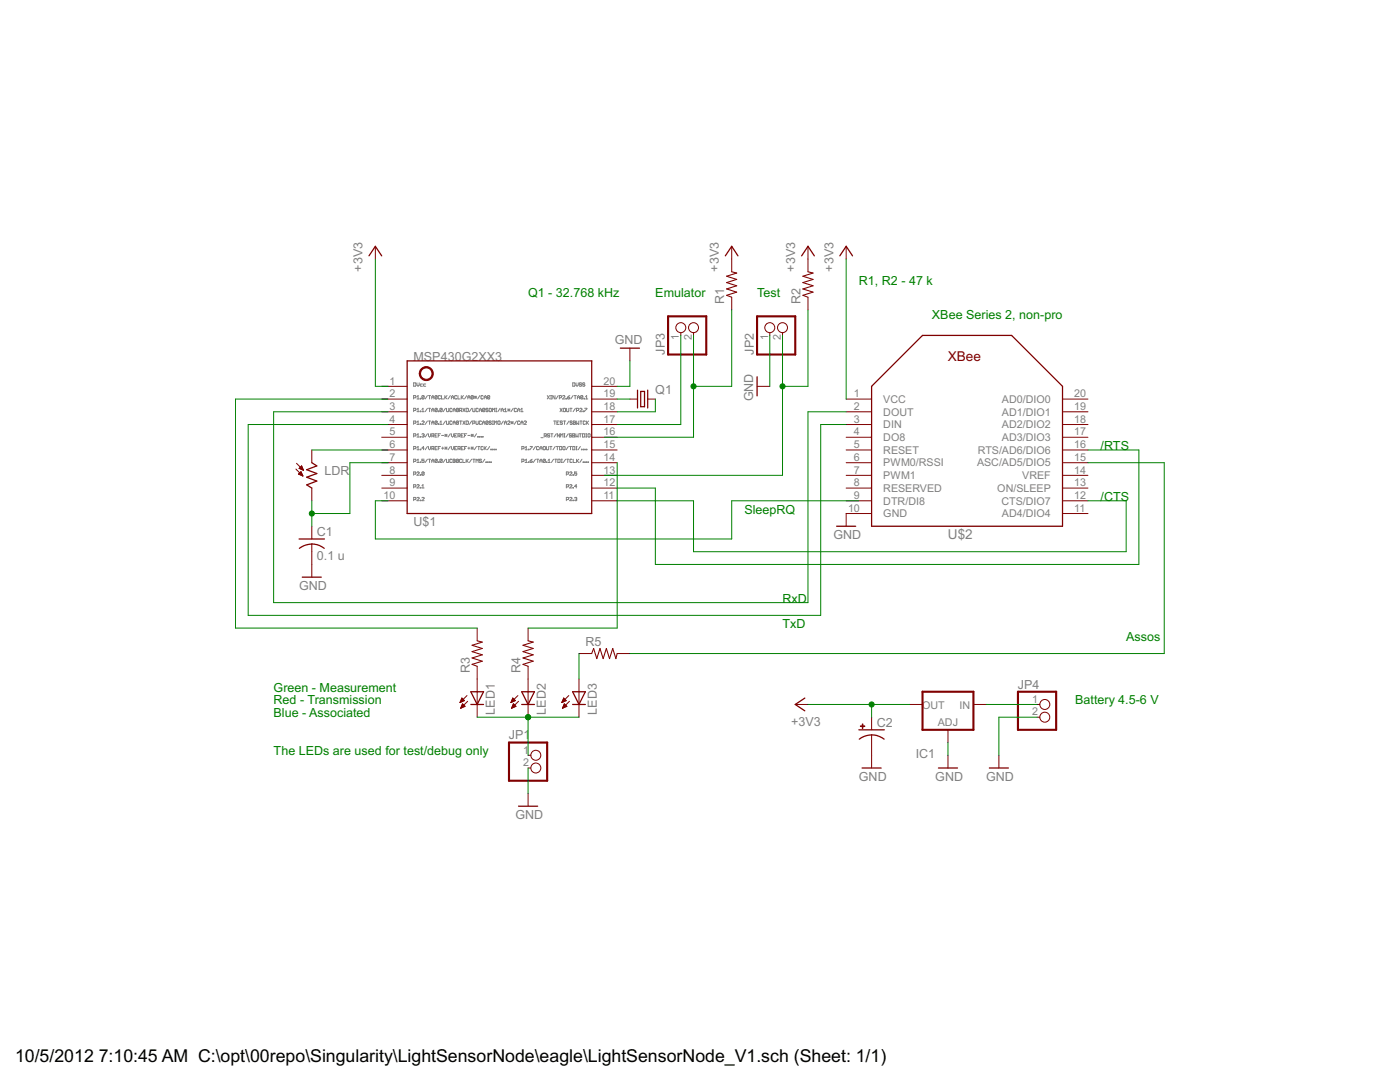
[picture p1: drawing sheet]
<svg xmlns="http://www.w3.org/2000/svg" width="279mm" height="216mm" viewBox="0 0 279 216" stroke-linecap="round" stroke-linejoin="round" font-family="sans-serif">
<g fill="none" stroke="#808080" stroke-width=".2">
<path d="M82.5 76.4l.5 .1-.1 .6h-.4zM82.5 79.4l.5-.1-.1-.4h-.4v.7M83.2 76.4v.4l.2 .3 .3-.3v-.4M83.2 79.2l.2-.3v.7M83.2 79.6h.5M83.9 79.5l.1 .1zM84.3 76.6l-.4 .1 .1 .4h.3M84.6 79.1l-.3-.2-.1 .6M84.6 79.1l-.1 .5-.3-.1M84.6 79.1l-.4 .4M85 76.6l-.5 .1 .1 .4h.4M85.3 78.9l-.4 .7"/>
<path d="M85.5 78.9h.4M85.7 78.9v.7M86.2 79.6v-.4l.2-.3 .2 .3v.4M86.2 79.3h.4M87.2 79.1l-.3-.2-.1 .6M87.2 79.1l-.1 .5-.3-.1M87.2 79.1l-.4 .4M87.9 79.1l-.1-.2-.3 .2 .1 .5 .3-.1M88.1 78.9v.7h.5M88.8 78.9v.7M88.9 79.3l.3 .3M89.2 78.9l-.4 .5"/>
<path d="M89.9 78.9l-.5 .7M90.1 79.3h.4M90.1 79.6v-.4l.2-.3 .2 .3v.4M91.2 79.1l-.1-.2-.4 .2 .1 .5 .4-.1M91.4 78.9v.7h.4M92.1 78.9v.7M92.2 79.3l.3 .3M92.5 78.9l-.4 .5M93.2 78.9l-.5 .7M93.4 79.3h.4M93.4 79.6v-.4l.2-.3 .2 .3v.4M94.5 79.1l-.4-.2-.1 .6"/>
<path d="M94.5 79.1l-.2 .5-.3-.1M94.5 79.1l-.5 .4M94.7 79.3h.4M94.7 79.1l.4 .4M94.9 79.1v.4M95.1 79.1l-.4 .4M95.8 78.9l-.5 .7M96.4 79.1l-.1-.2-.3 .2 .1 .5 .3-.1M96.6 79.3h.5M96.6 79.6v-.4l.3-.3 .2 .3v.4M97.7 79.1l-.3-.2-.1 .6M97.7 79.1l-.1 .5-.3-.1"/>
<path d="M97.7 79.1l-.4 .4M109.2 78.9l.5 .7M109.7 78.9l-.5 .7M109.9 78.9h.2M109.9 79.6h.2M110 78.9v.7M110.8 78.9v.7l-.5-.7v.7M111.4 78.9l-.4 .7M111.6 79.4l.5-.1-.1-.4h-.4v.7M112.3 79.1l.1-.2 .3 .2-.4 .5h.4M112.9 79.5l.2 .1zM113.3 79.3h.3l.1 .2-.3 .1z"/>
<path d="M113.7 78.9l-.4 .4M114.3 76.4l.4 .1-.1 .6h-.3zM114.4 78.9l-.5 .7M114.6 78.9h.4M114.8 78.9v.7M115 76.4v.4l.2 .3 .2-.3v-.4M115.2 79.3h.5M115.2 79.6v-.4l.2-.3 .3 .3v.4M116.1 76.5l-.1-.1-.4 .1 .1 .2 .4 .1-.1 .3-.4-.2M116.3 79.1l-.3-.2-.1 .6M116.3 79.1l-.1 .5-.3-.1M116.3 79.1l-.4 .4"/>
<path d="M116.5 79.5l.1 .1zM116.7 76.5l-.3-.1-.1 .2 .4 .3-.1 .2-.3-.2M116.9 79.6h.4M116.9 79.2l.2-.3v.7M82.5 81.9l.5-.1-.1-.3h-.4v.6M82.5 84.5l.5-.2-.1-.3h-.4v.7M82.5 87l.5-.1-.1-.3h-.4v.6M82.5 89.5l.5-.1-.1-.3h-.4v.6M82.5 92.1l.5-.1-.1-.4h-.4v.7M82.5 94.6l.5-.1-.1-.3h-.4v.6M82.5 97.2l.5-.2-.1-.3h-.4v.7M82.5 99.7l.5-.1-.1-.3h-.4v.6"/>
<path d="M83.2 94.3l.1-.1 .4 .1-.5 .5h.5M83.2 96.8l.1-.1 .4 .1-.5 .6h.5M83.2 99.4l.1-.1 .4 .1-.5 .5h.5M83.2 81.7l.2-.2v.6M83.2 84.2l.2-.2v.7M83.2 86.8l.2-.2v.6M83.2 89.3l.2-.2v.6M83.2 91.9l.2-.3v.7M83.2 82.1h.5M83.2 84.7h.5M83.2 87.2h.5M83.2 89.7h.5"/>
<path d="M83.2 92.3h.5M83.9 82l.1 .1zM83.9 84.6l.1 .1zM83.9 87.1l.1 .1zM83.9 89.6l.1 .1zM83.9 92.2l.1 .1zM83.9 94.7l.1 .1zM83.9 97.3l.1 .1zM83.9 99.8l.1 .1zM84.2 84.1l.1-.1 .3 .1-.4 .6h.4M84.2 86.7l.3-.1 .1 .1-.1 .2M84.2 99.4l.1-.1 .3 .1-.4 .5h.4"/>
<path d="M84.2 82.1h.4M84.2 81.7l.2-.2v.6M84.2 96.9l.2-.2v.7M84.2 97.4h.4M84.4 86.9h.1M84.5 86.9l.1 .1-.1 .2-.3-.1M84.6 89.4h-.4l.3-.3v.6M84.6 91.6h-.4v.4l.3-.1 .1 .3-.1 .1-.3-.1M84.6 94.3l-.1-.1-.3 .1v.4M84.6 94.3v.4l-.1 .1-.3-.1M84.6 94.3l-.4 .4M85.3 81.5l-.4 .6"/>
<path d="M85.3 84l-.4 .7M85.3 86.6l-.4 .6M85.3 89.1l-.4 .6M85.3 91.6l-.4 .7M85.5 81.5h.4M85.5 84h.4M85.5 86.6v.4l.2 .2 .2-.2v-.4M85.5 89.1v.4l.2 .2 .2-.2v-.4M85.5 91.6h.4M85.7 81.5v.6M85.7 84v.7M85.7 91.6v.7"/>
<path d="M86.2 82.1v-.4l.2-.2 .2 .2v.4M86.2 84.7v-.5l.2-.2 .2 .2v.5M86.2 87l.4-.1-.1-.3h-.3v.6M86.2 89.5l.4-.1-.1-.3h-.3v.6M86.2 92.3v-.4l.2-.3 .2 .3v.4M86.2 81.8h.4M86.2 84.3h.4M86.2 92h.4M86.4 87l.2 .2M86.4 89.5l.2 .2M86.8 86.9h.2M86.8 89.4h.2"/>
<path d="M87.2 81.6l-.3-.1-.1 .5M87.2 84.1l-.1-.1-.3 .1v.5M87.2 86.6h-.4v.6h.4M87.2 89.1h-.4v.6h.4M87.2 91.7l-.1-.1-.3 .1v.5M87.2 81.6l-.1 .5-.3-.1M87.2 84.1l-.1 .6-.3-.1M87.2 91.7v.5l-.1 .1-.3-.1M87.2 81.6l-.4 .4M87.2 84.1l-.4 .5M87.2 91.7l-.4 .5M87.5 82l.1 .1z"/>
<path d="M87.5 84.6l.1 .1zM87.5 92.2l.1 .1zM87.5 86.9h.2M87.5 89.4h.2M87.8 84.7h.4M87.8 84.2l.2-.2v.7M87.9 86.6h-.4v.6M87.9 89.1h-.4v.6M88.1 86.9h.5M88.1 89.4h.5M88.2 81.6l-.3-.1-.1 .5M88.2 81.6l-.1 .5-.3-.1"/>
<path d="M88.2 91.7l-.1-.1-.3 .1v.5M88.2 91.7v.5l-.1 .1-.3-.1M88.2 81.6l-.4 .4M88.2 91.7l-.4 .5M88.3 89.2v.4M88.8 86.9h.4M88.8 86.7l.4 .4M88.8 89.4h.4M88.8 89.2l.4 .4M88.9 81.5l-.4 .6M88.9 84l-.4 .7M88.9 91.6l-.4 .7"/>
<path d="M89 86.7v.4M89 89.2v.4M89.1 84l.1 .7 .4-.1v-.6M89.1 81.5l.1 .6 .4-.1v-.5M89.1 91.6l.1 .7 .4-.1v-.6M89.2 86.7l-.4 .4M89.2 89.2l-.4 .4M89.9 86.6l-.5 .6M89.9 89.1l-.5 .6M90.1 86.6v.4l.2 .2 .2-.2v-.4M90.1 89.1v.4l.2 .2 .2-.2v-.4M90.2 81.6l-.1-.1-.3 .1 .1 .5 .3-.1"/>
<path d="M90.2 84.1l-.1-.1-.3 .1 .1 .6 .3-.1M90.2 91.7l-.1-.1-.3 .1v.5l.1 .1 .3-.1M90.4 81.8h.4M90.4 82.1v-.4l.2-.2 .2 .2v.4M90.4 84.7v-.5l.2-.2 .2 .2v.5M90.4 91.6l.4 .1-.1 .6h-.3zM90.4 84.3h.4M90.4 92h.3M90.7 86.9h.3M90.7 89.4h.3M91.2 86.6h-.5v.6h.5M91.2 89.1h-.5v.6h.5"/>
<path d="M91.4 87h.3l.1-.3-.4-.1v.6M91.4 89.5h.3l.1-.3-.4-.1v.6M91.5 84.1l-.1 .6-.3-.1M91.5 81.6l-.3-.1-.1 .5M91.5 81.6l-.1 .5-.3-.1M91.5 84.1l-.1-.1-.3 .1v.5M91.5 91.7l-.1-.1-.3 .1v.5M91.5 91.7v.5l-.1 .1-.3-.1M91.5 81.6l-.4 .4M91.5 84.1l-.4 .5M91.5 91.7l-.4 .5M91.6 87l.2 .2"/>
<path d="M91.6 89.5l.2 .2M91.7 81.9l.5-.1-.1-.3h-.4v.6M91.7 84h.5M91.9 81.9l.3 .2M91.9 84v.7M92.1 86.9h.2M92.1 89.4h.2M92.2 91.7l-.1-.1-.4 .1v.5l.1 .1 .4-.1M92.4 81.5l.4 .6M92.4 84l.4 .7M92.4 91.6v.7h.4M92.5 86.6h-.4v.6h.4"/>
<path d="M92.5 89.1h-.4v.6h.4M92.7 86.9h.2M92.7 89.4h.2M92.8 81.5l-.4 .6M92.8 84l-.4 .7M93 81.5l.5 .1-.1 .5h-.4zM93 84l.5 .1-.1 .6h-.4zM93 91.6v.7M93.2 86.6h-.5v.6M93.2 89.1h-.5v.6M93.2 92l.3 .3M93.4 86.9h.4"/>
<path d="M93.4 89.4h.4M93.5 91.6l-.5 .5M93.6 89.2v.4M94 86.7l.5 .4M94 86.9h.5M94 89.4h.5M94 89.2l.5 .4M94.1 81.5l-.4 .6M94.1 84l-.4 .7M94.1 91.6l-.4 .7M94.2 86.7v.4M94.2 89.2v.4"/>
<path d="M94.3 81.5l.1 .6 .4-.1v-.5M94.3 84.5h.4l.1-.4-.5-.1v.7M94.3 91.6h.5M94.5 86.7l-.5 .4M94.5 89.2l-.5 .4M94.6 91.6v.7M95 84l.1 .7 .3-.1v-.6M95 92.3v-.7l.2 .3 .2-.3v.7M95.1 86.6l-.4 .6M95.1 89.1l-.4 .6M95.3 87.1l.1 .1zM95.3 89.1h.5"/>
<path d="M95.4 81.6l-.1-.1-.3 .1 .1 .5 .3-.1M95.5 89.1v.6M95.7 81.8h.4M95.7 82.1v-.4l.2-.2 .2 .2v.4M95.7 87.1l.1 .1zM96 87.1l.1 .1zM96.1 84.1l-.1-.1-.3 .1 .1 .6 .3-.1M96.1 91.7l-.1-.1-.3 .1 .4 .5-.1 .1-.3-.1M96.3 84.7v-.5l.2-.2 .3 .2v.5M96.3 87.1l.1 .1zM96.3 84.3h.5M96.4 89.2l-.1-.1-.3 .1v.4l.1 .1 .3-.1"/>
<path d="M96.6 89.1v.6M96.8 81.6l-.4-.1-.1 .5M96.8 81.6l-.2 .5-.3-.1M96.8 81.6l-.5 .4M96.8 89.4l.3 .3M96.8 91.6l-.5 .7M97 92.2l.1 .1zM97.1 89.1l-.5 .4M97.3 92.2l.1 .1zM97.4 81.6l-.1-.1-.3 .1 .1 .2 .3 .1-.1 .2-.3-.1M97.4 84.1l-.1-.1-.3 .1v.5M97.4 84.1l-.1 .6-.3-.1"/>
<path d="M97.4 84.1l-.4 .5M97.6 92.2l.1 .1zM97.7 81.5l.4 .1-.2 .5-.3-.1zM97.7 89.1l-.4 .6M97.9 89.6l.2 .1zM97.9 92.2l.2 .1zM98.1 84.1l-.2-.1-.3 .1 .1 .2 .4 .2-.2 .2-.3-.1M98.3 82.1v-.6l.2 .2 .2-.2v.6M98.3 89.6l.1 .1zM98.3 84h.2M98.3 84.7h.2M98.4 84v.7"/>
<path d="M98.6 89.6l.1 .1zM98.7 84.7v-.7l.2 .2 .2-.2v.7M98.9 81.5h.2M98.9 82.1h.2M98.9 89.6l.1 .1zM99 81.5v.6M99.4 84.1l.1-.1 .3 .1-.1 .6-.3-.1zM99.8 81.5l-.4 .6M100 81.8h.5M100 82.1v-.4l.2-.2 .3 .2v.4M100.5 84l-.5 .7M100.7 82.1h.4"/>
<path d="M100.7 81.7l.2-.2v.6M100.7 84.3h.4M100.7 84.7v-.5l.2-.2 .2 .2v.5M101.3 81.8h.5M101.3 81.6l.5 .4M101.3 84.1l.1-.1 .4 .1-.5 .6h.5M101.6 81.6v.4M101.8 81.6l-.5 .4M102 84.1l.4 .5M102 84.3h.4M102.2 84.1v.5M102.4 81.5l-.4 .6"/>
<path d="M102.4 84.1l-.4 .5M103.1 81.6l-.1-.1-.4 .1 .1 .5 .4-.1M103.1 84l-.5 .7M103.3 81.8h.4M103.3 82.1v-.4l.2-.2 .2 .2v.4M103.7 84.1l-.1-.1-.3 .1 .1 .6 .3-.1M103.9 82.1h.5M103.9 81.7l.3-.2v.6M103.9 84.3h.5M103.9 84.7v-.5l.3-.2 .2 .2v.5M104.1 89.5l.5-.1-.1-.3h-.4v.6M104.1 92.1l.5-.1-.1-.4h-.4v.7"/>
<path d="M104.6 84.1l.1-.1 .4 .1-.5 .6h.5M104.8 89.7h.4M104.8 92.3h.4M104.8 91.9l.2-.3v.7M104.8 89.3l.2-.2v.6M105.5 89.6l.1 .1zM105.5 92.2l.1 .1zM105.8 89.1h.4l-.4 .6M105.8 92h.3l.1 .2-.3 .1zM106.2 91.6l-.4 .4M106.9 91.6l-.5 .7M106.9 89.1l-.5 .6"/>
<path d="M107.1 91.6h.4M107.3 91.6v.7M107.5 89.2l-.1-.1-.3 .1v.4l.1 .1 .3-.1M107.7 89.4h.5M107.7 92h.5M107.7 89.7v-.4l.3-.2 .2 .2v.4M107.7 92.3v-.4l.3-.3 .2 .3v.4M107.9 87.3h.5M108.4 89.2l.1-.1 .3 .1-.1 .5-.3-.1zM108.6 87h.3l.2-.3-.5-.1v.6M108.8 91.7l-.1-.1-.3 .1v.5M108.8 91.7v.5l-.1 .1-.3-.1"/>
<path d="M108.8 91.7l-.4 .5M108.8 87l.3 .2M109.1 89.1l.1 .6 .3-.1v-.5M109.1 92.2l.1 .1zM109.4 92.3h.4M109.4 91.9l.2-.3v.7M109.7 86.7l-.1-.1-.3 .1 .1 .2 .3 .1-.1 .2-.3-.1M109.7 89.1h.5M109.9 86.6h.5M109.9 89.1v.6M110.1 86.6v.6M110.5 91.6l-.5 .7"/>
<path d="M110.5 84h.4M110.7 91.6h.4M110.7 84v.7M110.8 89.1l-.4 .6M110.9 91.6v.7M111 89.1h.5M111 86.6l-.4 .6M111.1 84.3h.3M111.2 89.1v.6M111.3 91.6l.5 .1-.1 .6h-.4zM111.6 84h-.5v.7h.5M111.7 89.1l.4 .1-.1 .5h-.3z"/>
<path d="M111.7 86.6v.6l-.5-.6v.6M111.8 81.5l.4 .6M111.9 87.2v-.6l.2 .2 .2-.2v.6M112 91.6h.2M112 92.3h.2M112.1 91.6v.7M112.2 81.5l-.4 .6M112.2 84.1l-.1-.1-.3 .1 .1 .2 .3 .2-.1 .2-.3-.1M112.4 89.1l.4 .1v.4l-.2 .1-.3-.1zM112.5 84h.4M112.5 81.5l.4 .1-.1 .5-.4-.1zM112.5 86.6h.3"/>
<path d="M112.5 87.2h.3M112.6 86.6v.6M112.7 84v.7M112.9 91.6l-.5 .7M113 99.7l.5-.1-.1-.3h-.4v.6M113 94.6l.5-.1-.1-.3h-.4v.6M113 97.2l.5-.2-.1-.3h-.4v.7M113.1 81.5l.1 .6 .3-.1v-.5M113.1 91.6h.4M113.3 91.6v.7M113.4 86.6l-.4 .6M113.4 89.1l-.4 .6"/>
<path d="M113.6 84l-.5 .7M113.6 89.1h.5M113.7 99.4l.1-.1 .3 .1-.4 .5h.4M113.7 94.3l.1-.1 .3 .1-.4 .5h.4M113.7 96.8l.1-.1 .3 .1-.4 .6h.4M113.7 81.5h.5M113.9 89.1v.6M113.9 81.5v.6M114.1 86.7l-.4-.1-.1 .2 .4 .1 .1 .2-.1 .1-.4-.1M114.2 91.7l-.1-.1-.4 .1v.5l.2 .1 .3-.1M114.2 84.1l-.3-.1-.1 .2 .4 .4-.1 .1-.3-.1M114.3 86.6l.4 .1-.1 .5h-.3z"/>
<path d="M114.3 86.9h.3M114.3 89.1l.4 .1-.1 .5h-.3zM114.3 94.7l.1 .1zM114.3 97.3l.1 .1zM114.3 99.8l.1 .1zM114.4 91.6v.7h.5M114.4 84l.5 .1-.2 .6h-.3zM114.4 84.3h.3M114.7 99.4l.3-.1 .1 .1-.1 .2M114.8 81.5l-.4 .6M114.9 99.6h.1M114.9 86.6v.6l.2-.2 .3 .2v-.6"/>
<path d="M115 89.1h.2M115 89.7h.2M115 99.6l.1 .1-.1 .2-.3-.1M115 81.9h.4l.1-.3-.5-.1v.6M115.1 89.1v.6M115.1 91.6v.7M115.1 84v.7l.2-.2 .2 .2v-.7M115.1 94.2h-.4v.3l.2-.1 .2 .1-.1 .3-.3-.1M115.1 97h-.4l.3-.3v.7M115.2 92l.3 .3M115.5 91.6l-.4 .5M115.6 86.6h.4"/>
<path d="M115.7 81.6l.1-.1 .3 .1-.4 .5h.4M115.7 84h.5M115.8 86.6v.6M115.8 89.1l-.4 .6M116 84v.7M116 89.6l.1 .1zM116.1 91.6l-.4 .7M116.2 86.6l.5 .1-.1 .5h-.4zM116.4 82l.1 .1zM116.4 89.6l.1 .1zM116.4 92.2l.1 .1zM116.7 81.5h.4l-.4 .6"/>
<path d="M116.7 89.6l.1 .1zM116.7 92.2l.1 .1zM116.8 84.1l-.1-.1-.3 .1 .1 .6 .3-.1M116.9 86.6h.2M116.9 87.2h.2M117 86.6v.6M117 89.6l.1 .1zM117 92.2l.1 .1zM117 84v.7M117.2 84.3l.3 .4M117.3 92.2l.2 .1zM117.5 86.6l.3 .1-.1 .5-.4-.1z"/>
<path d="M117.5 84l-.5 .5"/>
</g>
<g fill="none" stroke="#800000" stroke-width=".25">
<path d="M73.6 51.1l1.3-2 1.3 2M144.8 51.1l1.2-2 1.3 2M160 51.1l1.2-2 1.3 2M167.6 51.1l1.3-2 1.2 2M81.3 72h36.8v30.5h-36.8zM123.8 69.5h3.8M127.2 77.9v3.5M127.9 78.1h.7v3.1h-.7zM129.3 77.9v3.5M151.1 75.2v3.8M184.1 66.9h17.8l10.1 10.2v27.9h-38.1v-27.9zM62.2 92.3l1 .7-2 .7 2 .8-2 .7 2 .8-2 .8 1 .6"/>
<path d="M59.7 107.5h5M59.8 109.4a4 4 0 0 1 4.9 0M60.3 115.2h3.8M167 105h3.8M94 138h2.5l-1.3 2.6zM104.1 138h2.6l-1.3 2.6zM114.3 138h2.5l-1.3 2.6zM160.6 139.3l-1.9 1.3 1.9 1.2M94 140.6h2.5M104.1 140.6h2.6M114.3 140.6h2.5M171.4 145.6h5.1"/>
<path d="M171.5 147.5a4 4 0 0 1 4.9 0M172 153.2h3.9M187.3 153.2h3.8M197.4 153.2h3.9M103.5 160.9h3.8"/>
</g>
<path d="M84.1 73.6a1.4 1.4 0 0 1 2.2 .2 1.4 1.4 0 0 1-.9 2.1 1.4 1.4 0 0 1-1.7-1.4h.2a1.15 1.15 0 0 1 1.6-1 1.15 1.15 0 0 1 .3 1.9 1.15 1.15 0 0 1-1.8-.6l-.1-.3h-.2z" fill-rule="evenodd" fill="#800000" stroke="#800000" stroke-width=".2"/>
<g fill="none" stroke="#800000" stroke-width=".2">
<path d="M74.9 49.1v2.6M146 49.1v5.1M146 59.3v2.5M161.2 49.1v5.1M161.2 59.3v2.5M168.9 49.1v2.6M76.2 77.1h5.1M76.2 79.6h5.1M118.1 77.1h5.1M118.1 79.6h5.1M125.7 79.6h1.5M125.7 69.5v2.5"/>
<path d="M129.3 79.6h1.5M135.9 66.4v.5M138.4 66.4v.5M151.1 77.1h2.5M153.6 66.4v.5M156.2 66.4v.5M168.9 79.6h5M212 79.6h5.1M59.1 93.6l1.4 1.4M59.2 92.5l1.4 1.4M59.6 94.6l.9 .4M59.6 94.6l.5-.5 .4 .9"/>
<path d="M59.6 94.6h.7M59.7 93.5l.5-.5 .4 .9zM59.7 94.4h.5M59.7 93.5h.7M59.8 94.7h.5M59.8 93.4h.6M59.8 94.3h.4M59.9 93.2h.4M59.9 94.2h.2M60 93.6h.5M60 94.8h.4M60 93.1h.3"/>
<path d="M60.1 93h.1M60.3 93.7h.2M60.3 94.9h.1M62.2 89.8v2.5M62.2 97.4v2.5M76.2 82.2h5.1M76.2 84.7h5.1M76.2 87.2h5.1M76.2 89.8h5.1M76.2 92.3h5.1M76.2 94.8h5.1M76.2 97.4h5.1"/>
<path d="M76.2 99.9h5.1M118.1 82.2h5.1M118.1 84.7h5.1M118.1 87.2h5.1M118.1 89.8h5.1M118.1 92.3h5.1M118.1 94.8h5.1M118.1 97.4h5.1M118.1 99.9h5.1M168.9 82.2h5M168.9 84.7h5M168.9 87.2h5"/>
<path d="M168.9 89.8h5M168.9 92.3h5M168.9 94.8h5M168.9 97.4h5M168.9 99.9h5M212 82.2h5.1M212 84.7h5.1M212 87.2h5.1M212 89.8h5.1M212 92.3h5.1M212 94.8h5.1M212 97.4h5.1"/>
<path d="M212 99.9h5.1M62.2 105v2.5M62.2 108.6v6.6M173.9 102.5h-5v2.5M212 102.5h5.1M91.9 139.9h.5M92 139.8h.7M92 139.7h.6M92.1 139.6h.3M92.1 139.4h.2M92.2 139.3l-.4 .9M92.2 139.3l.5 .5"/>
<path d="M92.2 139.3h.1M92.7 139.8l-.9 .4M93.2 138.8l-1.4 1.4M93.3 139.9l-1.4 1.4M95.2 125.3v2.6M95.2 132.9v10.2M102.1 139.9h.5M102.1 139.8h.7M102.2 139.7h.5M102.2 139.6h.4M102.3 139.4h.2M102.3 139.3h.1"/>
<path d="M102.3 139.3l-.3 .9M102.3 139.3l.5 .5M102.8 139.8l-.8 .4M103.4 138.8l-1.4 1.4M103.5 139.9l-1.4 1.4M105.4 125.3v2.6M105.4 132.9v10.2M112.2 139.9h.6M112.3 139.8h.7M112.3 139.7h.6M112.4 139.6h.4M112.4 139.4h.2"/>
<path d="M112.5 139.3h.1M112.5 139.3l-.4 .9M112.5 139.3l.5 .5M113 139.8l-.9 .4M113.5 138.8l-1.4 1.4M113.6 139.9l-1.4 1.4M115.5 130.4h2.6M115.5 135.5v7.6M123.2 130.4h2.5M91.8 140.1h.1M91.9 140h.3M92 141.2h.1"/>
<path d="M92 141.1h.4M92.1 141h.6M92.1 140.9h.7M92.2 140.8h.4M92.2 140.6h.3M92.3 140.5h.1M92.3 140.4l.5 .5-.9 .4zM102 140.1h.1M102 140h.3M102.1 141.2h.2M102.2 141.1h.4M102.2 141h.6"/>
<path d="M102.3 140.9h.6M102.3 140.8h.5M102.4 140.6h.3M102.4 140.5h.2M102.5 140.4l.5 .5-.9 .4zM105.4 158.3v2.6M105.4 150.7h.5M105.4 153.2h.5M112.1 140.1h.1M112.2 140h.3M112.3 141.2h.1M112.3 141.1h.4"/>
<path d="M112.4 141h.6M112.4 140.9h.7M112.5 140.8h.4M112.5 140.6h.3M112.6 140.5h.1M112.6 140.4l.5 .5-.9 .4zM158.7 140.6h2.5M173.9 143.1v2.5M173.9 146.6v6.6M181.6 140.6h2.5M189.2 145.6v2.6M189.2 150.7v2.5"/>
<path d="M194.3 140.6h2.5M199.3 150.7v2.5M207 140.6h.5M207 143.1h.5"/>
<circle cx="135.9" cy="65.4" r=".99"/>
<circle cx="138.4" cy="65.4" r=".99"/>
<circle cx="153.6" cy="65.4" r=".99"/>
<circle cx="156.2" cy="65.4" r=".99"/>
<circle cx="106.9" cy="153.2" r=".99"/>
<circle cx="106.9" cy="150.7" r=".99"/>
<circle cx="208.5" cy="140.6" r=".99"/>
<circle cx="208.5" cy="143.1" r=".99"/>
</g>
<path d="M146 54.2l1 .3-2 .6 2 .7-2 .6 2 .6-2 .7 2 .6-2 .6 1 .4M161.2 54.2l1.1 .3-2.1 .6 2.1 .7-2.1 .6 2.1 .6-2.1 .7 2.1 .6-2.1 .6 1 .4M95.2 127.9l1 .2-2 .7 2 .6-2 .6 2 .7-2 .6 2 .6-2 .7 1 .3M105.4 127.9l1 .2-2 .7 2 .6-2 .6 2 .7-2 .6 2 .6-2 .7 1 .3M118.1 130.4l.4-1 .6 2 .6-2 .7 2 .6-2 .6 2 .7-2 .6 2 .3-1" fill="none" stroke="#800000" stroke-width=".21"/>
<path d="M133.3 63.1h7.6v7.6h-7.6zM151.1 63.1h7.6v7.6h-7.6zM184.1 138h10.2v7.6h-10.2zM203.2 138h7.6v7.6h-7.6zM101.6 148.2h7.6v7.6h-7.6z" fill="none" stroke="#800000" stroke-width=".42"/>
<g fill="#800000" stroke="#800000" stroke-width=".2">
<path d="M171.7 144.8h.9v.2h-.9z"/>
<path d="M172.1 144.5h.1v.9h-.1z"/>
</g>
<g fill="none" stroke="#008000" stroke-width=".2">
<path d="M74.9 51.7v25.4h2.5M168.9 51.7v27.9M77.4 79.6h-30.4v45.7h48.2M123.2 79.6h2.5M125.7 72v5.1h-2.5M130.8 79.6v2.6h-7.6M135.9 66.9v17.8h-12.7M138.4 66.9v20.3h-17.8M146 61.8v15.3h-7.6M153.6 66.9v10.2M156.2 66.9v27.9h-35.6M161.2 61.8v15.3h-5"/>
<path d="M62.2 89.8h15.2M62.2 99.9v5.1M77.4 84.7h-27.9v38.1h114.3v-38.1h5.1M77.4 92.3h-7.6v10.2h-7.6M77.4 82.2h-22.8v38h106.6v-38h7.7M77.4 99.9h-2.5v7.6h71.1v-7.6h25.4M123.2 99.9h15.2v10.2h86.3v-10.2h-7.6M123.2 92.3v33h-17.8M217.1 89.8h10.2v22.8h-96.5v-15.2h-7.6M217.1 92.3h15.2v38.1h-106.6M115.5 130.4v5.1M95.2 143.1h20.3"/>
<path d="M105.4 143.1v7.6M105.4 153.2v5.1M161.2 140.6h20.4M173.9 140.6v2.5M189.2 148.2v2.5M196.8 140.6h10.2M207 143.1h-7.7v7.6"/>
</g>
<g fill="#008000" stroke="#008000" stroke-width=".2">
<circle cx="105.4" cy="143.1" r=".51"/>
<circle cx="62.2" cy="102.5" r=".51"/>
<circle cx="156.2" cy="77.1" r=".51"/>
<circle cx="138.4" cy="77.1" r=".51"/>
<circle cx="173.9" cy="140.6" r=".51"/>
</g>
<g font-size="4">
<text x="3" y="211.9">10/5/2012</text>
<text x="19.7" y="211.9">7:10:45 AM C:\opt\00repo\Singularity\LightSensorNode\eagle\LightSensorNode_V1.sch (Sheet: 1/1)</text>
</g>
<text font-size="3" fill="#800000" x="189.2" y="72">XBee</text>
<text font-size="3" fill="#808080" x="189.2" y="107.6">U$2</text>
<g font-size="2.8" fill="#808080">
<text x="72.4" y="54.2" transform="rotate(-90 72.4 54.2)">+3V3</text>
<text x="143.5" y="54.2" transform="rotate(-90 143.5 54.2)">+3V3</text>
<text x="158.7" y="54.2" transform="rotate(-90 158.7 54.2)">+3V3</text>
<text x="166.3" y="54.2" transform="rotate(-90 166.3 54.2)">+3V3</text>
<text x="144.5" y="60.6" transform="rotate(-90 144.5 60.6)">R1</text>
<text x="159.8" y="60.6" transform="rotate(-90 159.8 60.6)">R2</text>
<text x="122.7" y="68.7">GND</text>
<text x="132.7" y="70.7" transform="rotate(-90 132.7 70.7)">JP3</text>
<text x="150.5" y="70.7" transform="rotate(-90 150.5 70.7)">JP2</text>
<text x="82.5" y="72">MSP430G2XX3</text>
<text x="130.8" y="78.6">Q1</text>
<text x="150.3" y="80.1" transform="rotate(-90 150.3 80.1)">GND</text>
<text x="64.8" y="94.9">LDR</text>
<text x="63.2" y="106.9">C1</text>
<text x="82.5" y="105">U$1</text>
<text x="166.3" y="107.6">GND</text>
<text x="63.2" y="111.7">0.1 u</text>
<text x="59.7" y="117.7">GND</text>
<text x="116.8" y="128.9">R5</text>
<text x="93.7" y="134.2" transform="rotate(-90 93.7 134.2)">R3</text>
<text x="103.9" y="134.2" transform="rotate(-90 103.9 134.2)">R4</text>
<text x="203.2" y="137.4">JP4</text>
<text x="98.8" y="142.6" transform="rotate(-90 98.8 142.6)">LED1</text>
<text x="108.9" y="142.6" transform="rotate(-90 108.9 142.6)">LED2</text>
<text x="119.1" y="142.6" transform="rotate(-90 119.1 142.6)">LED3</text>
<text x="101.6" y="147.5">JP1</text>
<text x="157.9" y="144.9">+3V3</text>
<text x="175" y="145">C2</text>
<text x="171.4" y="155.8">GND</text>
<text x="182.8" y="151.2">IC1</text>
<text x="186.6" y="155.8">GND</text>
<text x="196.8" y="155.8">GND</text>
<text x="102.8" y="163.4">GND</text>
</g>
<g font-size="2.8" fill="#008000">
<text x="105.4" y="59.3">Q1 - 32.768 kHz</text>
<text x="130.8" y="59.3">Emulator</text>
<text x="151.1" y="59.3">Test</text>
<text x="171.4" y="56.8">R1, R2 - 47 k</text>
<text x="186" y="63.6">XBee Series 2, non-pro</text>
<text x="219.7" y="89.8">/RTS</text>
<text x="219.7" y="99.9">/CTS</text>
<text x="148.6" y="102.5">SleepRQ</text>
<text x="156.2" y="120.2">RxD</text>
<text x="156.2" y="125.3">TxD</text>
<text x="224.7" y="127.9">Assos</text>
<text x="54.6" y="140.6">Red - Transmission</text>
<text x="54.6" y="143.1">Blue - Associated</text>
<text x="54.6" y="138">Green - Measurement</text>
<text x="214.6" y="140.6">Battery 4.5-6 V</text>
<text x="54.6" y="150.7">The LEDs are used for test/debug only</text>
</g>
<g font-size="2.4" fill="#808080">
<text x="135.5" y="67.9" transform="rotate(-90 135.5 67.9)">1</text>
<text x="138" y="67.9" transform="rotate(-90 138 67.9)">2</text>
<text x="153.3" y="67.9" transform="rotate(-90 153.3 67.9)">1</text>
<text x="155.8" y="67.9" transform="rotate(-90 155.8 67.9)">2</text>
<text x="77.7" y="76.7">1</text>
<text x="120.4" y="76.7">20</text>
<text x="77.7" y="79.3">2</text>
<text x="77.7" y="81.8">3</text>
<text x="120.4" y="81.8">18</text>
<text x="120.4" y="79.3">19</text>
<text x="170.4" y="79.3">1</text>
<text x="170.4" y="81.8">2</text>
<text x="176.3" y="80.4">VCC</text>
<text x="176.3" y="82.9">DOUT</text>
<text x="200" y="82.9">AD1/DIO1</text>
<text x="200" y="80.4">AD0/DIO0</text>
<text x="214.4" y="81.8">19</text>
<text x="214.4" y="79.3">20</text>
<text x="77.7" y="84.3">4</text>
<text x="77.7" y="86.9">5</text>
<text x="77.7" y="89.4">6</text>
<text x="120.4" y="89.4">15</text>
<text x="120.4" y="86.9">16</text>
<text x="120.4" y="84.3">17</text>
<text x="170.4" y="84.3">3</text>
<text x="170.4" y="86.9">4</text>
<text x="170.4" y="89.4">5</text>
<text x="176.3" y="85.5">DIN</text>
<text x="176.3" y="88">DO8</text>
<text x="200" y="88">AD3/DIO3</text>
<text x="200" y="85.5">AD2/DIO2</text>
<text x="214.4" y="89.4">16</text>
<text x="214.4" y="86.9">17</text>
<text x="214.4" y="84.3">18</text>
<text x="77.7" y="92">7</text>
<text x="77.7" y="94.5">8</text>
<text x="120.4" y="92">14</text>
<text x="120.4" y="94.5">13</text>
<text x="170.4" y="92">6</text>
<text x="170.4" y="94.5">7</text>
<text x="176.3" y="90.5">RESET</text>
<text x="176.3" y="93.1">PWM0/RSSI</text>
<text x="176.3" y="95.6">PWM1</text>
<text x="195" y="93.1">ASC/AD5/DIO5</text>
<text x="195.1" y="90.5">RTS/AD6/DIO6</text>
<text x="204" y="95.6">VREF</text>
<text x="214.4" y="94.5">14</text>
<text x="214.4" y="92">15</text>
<text x="76.6" y="99.6">10</text>
<text x="77.7" y="97">9</text>
<text x="120.4" y="97">12</text>
<text x="120.4" y="99.6">11</text>
<text x="170.4" y="97">8</text>
<text x="170.4" y="99.6">9</text>
<text x="176.3" y="98.2">RESERVED</text>
<text x="176.3" y="100.7">DTR/DI8</text>
<text x="199" y="98.2">ON/SLEEP</text>
<text x="199.8" y="100.7">CTS/DIO7</text>
<text x="214.4" y="99.6">12</text>
<text x="214.4" y="97">13</text>
<text x="169.2" y="102.1">10</text>
<text x="176.3" y="103.2">GND</text>
<text x="200" y="103.2">AD4/DIO4</text>
<text x="214.4" y="102.1">11</text>
<text x="184" y="141.4">OUT</text>
<text x="191.5" y="141.4">IN</text>
<text x="206" y="140.2">1</text>
<text x="206" y="142.7">2</text>
<text x="187.2" y="144.9">ADJ</text>
<text x="104.4" y="150.4">1</text>
<text x="104.4" y="152.9">2</text>
</g>
</svg>
